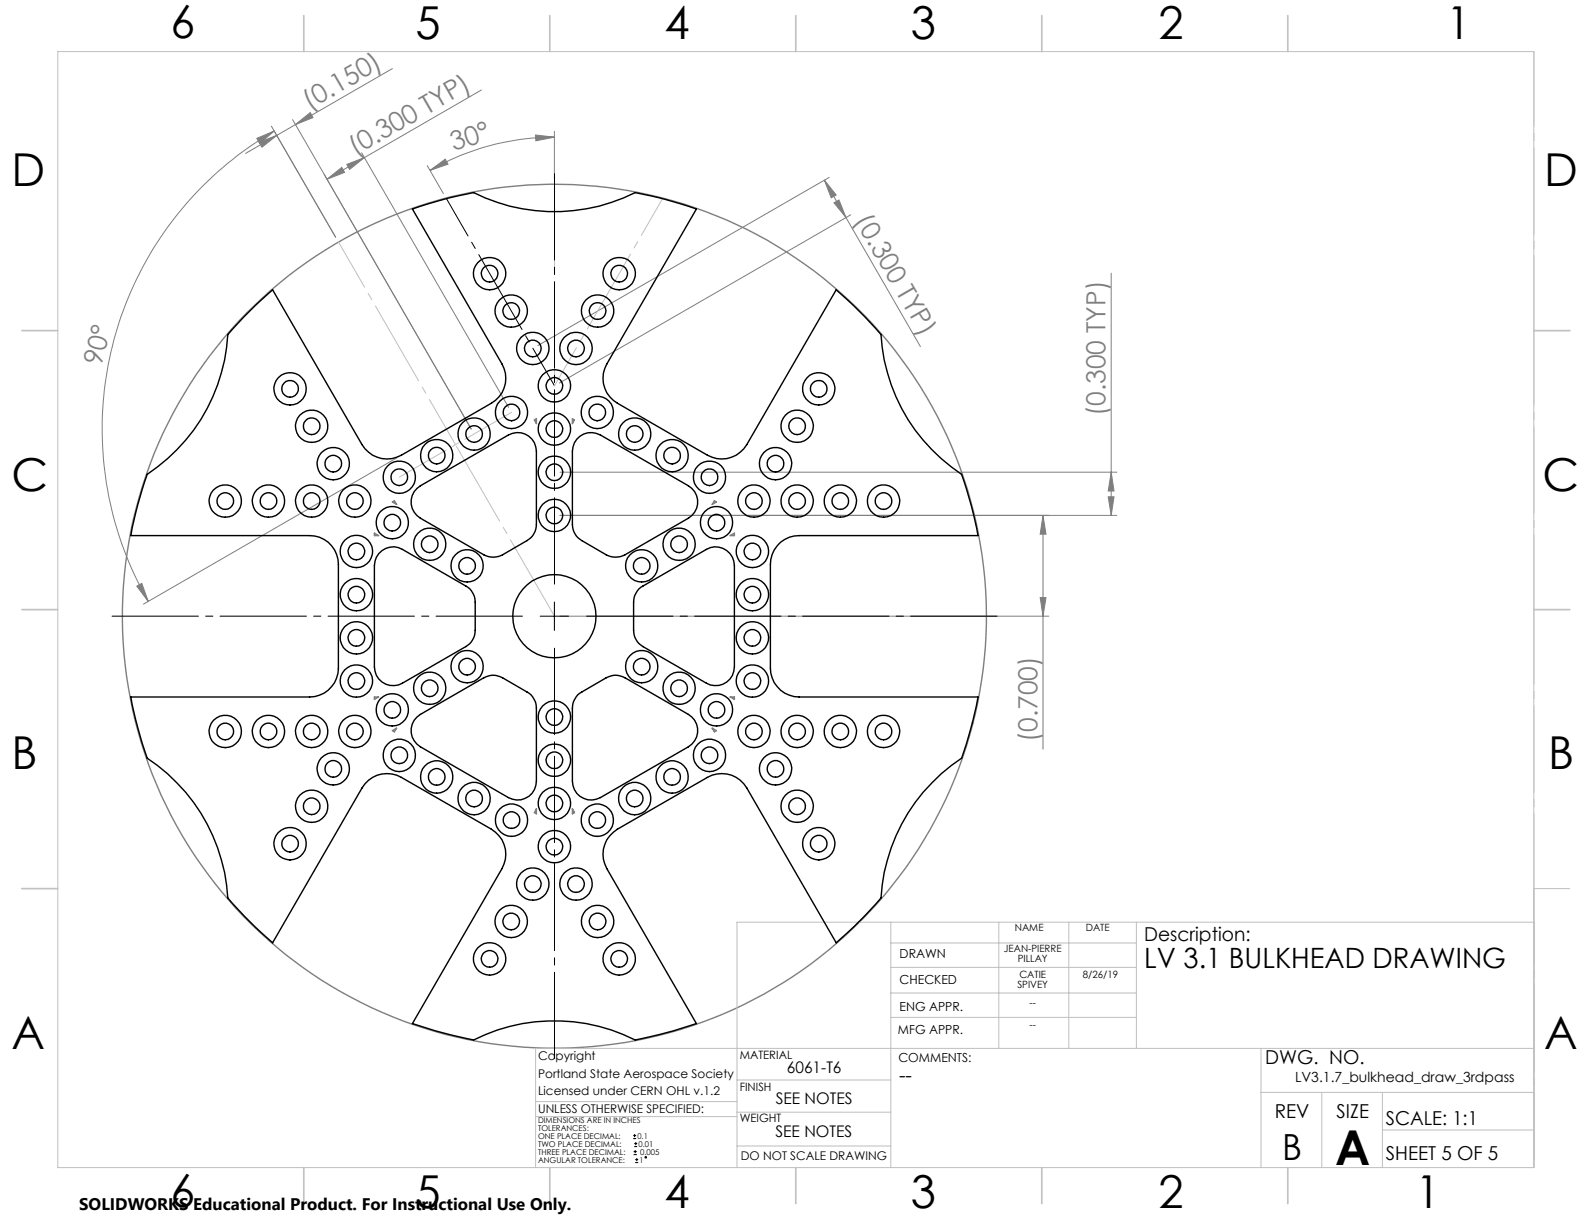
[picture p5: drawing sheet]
<svg xmlns="http://www.w3.org/2000/svg" width="279mm" height="216mm" viewBox="0 0 279 216" stroke-linecap="round" stroke-linejoin="round" font-family="sans-serif">
<g fill="none" stroke="#000" stroke-width=".18">
<path d="M95.3 108.7h5M97.8 106.2v5M111.7 200.8h.5M111.7 200.3h.5M111.8 203.7h.5M111.8 203.1h.5M111.9 202.2h.5M111.9 201.7h.5M111.9 200v.6M112 202.8v.6M112 205.1h.6M112 204.5h.6"/>
<path d="M112.1 201.4v.6M112.3 204.3v.5"/>
<circle cx="113.9" cy="204.1" r=".14"/>
</g>
<g fill="none" stroke="#808080" stroke-width=".18">
<path d="M69.2 12.1l-17.1 9.9M84.9 15.9l-20.6 11.9M45.3 24.4l3.1-1.3-2.6 2.2zM45.7 25.1l3.1-1.2-2.6 2.1zM47.9 22.3l11.3 19.5M48.4 23.1a60.8 60.8 0 0 0-22.3 83M48.8 23.9l-5.5 3.2M51.6 21.1l31.5 54.6M52.1 22l2.6-2.1 .5 .8zM52.1 22l-3.3 1.9M57.7 31.6l2.6-2.1 .5 .9zM61.2 29l3.1-1.2-2.6 2.1z"/>
<path d="M63.8 27l25.9 44.9M64.3 27.8l-6.6 3.8M75.4 29.2l2.8 4.9M75.8 30.1l2.7-2 .5 .9zM94.5 23.8l3.3 .4-3.3 .6zM97.8 24.2a43.8 43.8 0 0 0-22 5.9M97.8 23.2v8.3M145.4 31.8l2.1 2.6-.9 .5zM145.4 31.8l16.9 29.3M146.3 31.3l-51.4 29.7M147.1 35.8l.9-.5 1.2 3.1zM150.1 37.9l-51.4 29.7"/>
<path d="M196 48.2v42.7M70 80.8l-44.7 25.8M98.8 90.9h98.2M98.8 83.3h98.2M184 90.9l.5 3.3h-1zM184 90.9v41.3M195.5 87.6h1l-.5 3.3zM196 83.3l.5 3.3h-1zM24.1 103.4l.9-.5 1.1 3.2zM98.8 108.7h86.2M183.5 105.4h1l-.5 3.3zM101 142.7l.3 .6"/>
</g>
<g fill="none" stroke="#808080" stroke-width=".25">
<path d="M94.3 74.1l.3-.2v.8zM101 73.9l.3 .2-.3 .6zM66 94.1l.8 .4h-.8zM69.2 88.5l.4-.2 .4 .7zM126 88.3l.4 .2-.8 .5zM128.8 94.5l.7-.4v.4zM66 122.9h.8l-.8 .5zM69.2 128.9l.8-.5-.4 .7zM125.6 128.4l.8 .5-.4 .2zM128.8 122.9h.7v.5zM94.6 142.7v.8l-.3-.2zM101 142.7l.3 .6-.3 .2z"/>
<circle cx="97.8" cy="108.7" r="76.2"/>
<circle cx="171.6" cy="127.4" r=".08"/>
</g>
<path d="M78.7 35l19.1 33" fill="none" stroke="#000" stroke-width=".18" stroke-dasharray="15.2 1.3 1.3 1.3" stroke-dashoffset="7.6"/>
<path d="M270.6 9.1v49.2M270.6 58.3v49.2M270.6 107.5v49.2M270.6 156.7v49.2" fill="none" stroke="#c0c0c0" stroke-width=".18" stroke-dasharray="15.2 1.3 1.3 1.3" stroke-dashoffset="2.1"/>
<path d="M90.2 72.7l-19.8 11.5" fill="none" stroke="#c0c0c0" stroke-width=".18" stroke-dasharray="15.2 1.3 1.3 1.3" stroke-dashoffset="5.7"/>
<path d="M97.8 108.7l-17.5-30.3" fill="none" stroke="#c0c0c0" stroke-width=".18" stroke-dasharray="15.2 1.3 1.3 1.3" stroke-dashoffset="-.3"/>
<path d="M97.8 68l19.2-33.2" fill="none" stroke="#c0c0c0" stroke-width=".18" stroke-dasharray="15.2 1.3 1.3 1.3" stroke-dashoffset="7.5"/>
<path d="M80.3 78.4l-20.6-35.7" fill="none" stroke="#c0c0c0" stroke-width=".18" stroke-dasharray="15.2 1.3 1.3 1.3" stroke-dashoffset="6"/>
<path d="M97.8 68v-35.5" fill="none" stroke="#c0c0c0" stroke-width=".18" stroke-dasharray="15.2 1.3 1.3 1.3" stroke-dashoffset="-.6"/>
<g fill="none" stroke="#c0c0c0" stroke-width=".18">
<path d="M10.2 9.1h260.3v196.9h-260.3zM270.5 58.3h6.4M270.5 156.7h6.4M157.1 162.7v43.3M157.1 175.2h43.3M157.1 170.6h43.3M157.1 166.3h43.3M157.1 179.5h43.3M176.2 162.7v22.2M188.5 162.7v22.2M200.4 162.7v22.2M94.5 197h35.5"/>
<path d="M94.5 194.3h35.5M130 196.2h27.1M130 190.5h27.1M222.4 184.9v21.1M222.4 192.7h48.1M233.2 192.7v13.3M243.8 199.3h26.7M243.8 192.7v13.3M270.5 184.9h-176v21.1M130 202.1h27.1M270.6 204.5v-41.8h-140.6v43.3"/>
</g>
<g fill="none" stroke="#c0c0c0" stroke-width=".3">
<path d="M53.6 2.8v6.3M97 2.8v6.3M140.4 2.8v6.3M183.8 2.8v6.3M227.2 2.8v6.3M3.8 58.3h6.4M270.5 58.3h6.4M3.8 107.5h6.4M270.5 107.5h6.4M3.8 156.7h6.4M53.6 206v6.3M97 206v6.3"/>
<path d="M140.4 206v6.3M183.8 206v6.3M227.2 206v6.3"/>
</g>
<path d="M92.8 108.7h-73.7M97.8 103.7v-73.7M97.8 113.7v73.7M102.8 108.7h73.7" fill="none" stroke="#000" stroke-width=".18" stroke-dasharray="15.2 1.3 1.3 1.3" stroke-dashoffset="-.7"/>
<g fill="#808080">
<path d="M147.1 35.8l.9-.5 1.2 3.1zM145.4 31.8l2.1 2.6-.9 .5z"/>
<path d="M94.5 23.8l3.3 .4-3.3 .6zM75.8 30.1l2.7-2 .5 .9z"/>
<path d="M52.1 22l2.6-2.1 .5 .8zM45.7 25.1l3.1-1.2-2.6 2.1z"/>
<path d="M45.3 24.4l3.1-1.3-2.6 2.2zM24.1 103.4l.9-.5 1.1 3.2z"/>
<path d="M183.5 105.4h1l-.5 3.3zM184 90.9l.5 3.3h-1z"/>
<path d="M57.7 31.6l2.6-2.1 .5 .9zM61.2 29l3.1-1.2-2.6 2.1z"/>
<path d="M195.5 87.6h1l-.5 3.3zM196 83.3l.5 3.3h-1z"/>
</g>
<g fill="none" stroke="#000" stroke-width=".25">
<path d="M43 55.9l5.1-4.8 15.8 27.3a5.1 5.1 0 0 0 6.9 1.9l15.9-9.2a5.1 5.1 0 0 0 1.8-6.9l-15.8-27.3a73.2 73.2 0 0 1 10.8-2.9 31.8 31.8 0 0 0 28.5 0 73.2 73.2 0 0 1 10.8 2.9l-15.8 27.3a5 5 0 0 0 1.9 6.9l15.9 9.2a5.1 5.1 0 0 0 6.9-1.9l15.8-27.3a78.3 78.3 0 0 1 7.9 7.9 31.7 31.7 0 0 0 14.2 24.7 70.2 70.2 0 0 1 2.9 10.8h-31.5a5 5 0 0 0-5.1 5.1v18.3a5.1 5.1 0 0 0 5.1 5h31.5a73.2 73.2 0 0 1-2.9 10.8 31.6 31.6 0 0 0-14.2 24.7 78.3 78.3 0 0 1-7.9 7.9l-15.8-27.3a5.1 5.1 0 0 0-6.9-1.9l-15.9 9.2a5.1 5.1 0 0 0-1.9 6.9l15.8 27.4a87.1 87.1 0 0 1-10.8 2.8 31.8 31.8 0 0 0-28.5 0 87.1 87.1 0 0 1-10.8-2.8l15.8-27.4a5.1 5.1 0 0 0-1.8-6.9l-15.9-9.2a5.1 5.1 0 0 0-6.9 1.9l-15.8 27.3a78.3 78.3 0 0 1-7.9-7.9 31.7 31.7 0 0 0-14.2-24.7 73.2 73.2 0 0 1-2.9-10.8h31.5a5.1 5.1 0 0 0 5.1-5v-18.3a5.1 5.1 0 0 0-5.1-5.1h-31.5a70.2 70.2 0 0 1 2.9-10.8 31.6 31.6 0 0 0 14.2-24.7zM101.7 77.5a3.3 3.3 0 0 1 4.2-.8l15.5 9a3.3 3.3 0 0 1 0 5.7l-11.2 6.5a3.5 3.5 0 0 1-3.3 0l-4.3-2.5a3.4 3.4 0 0 1-1.6-2.9v-12.9l.3-1.5zM66.8 97.6a3.3 3.3 0 0 1 4.2-.7l11.2 6.5a3.4 3.4 0 0 1 1.6 2.8v5a3.4 3.4 0 0 1-1.6 2.9l-11.2 6.4a3.3 3.3 0 0 1-5-2.8v-17.9l.4-1.5zM73.6 86.1l.6-.4 15.5-9a3.3 3.3 0 0 1 4.9 2.9v12.9a3.4 3.4 0 0 1-1.6 2.9l-4.3 2.5a3.5 3.5 0 0 1-3.4 0l-11.1-6.5a3.3 3.3 0 0 1-.6-5.3zM112.7 103.9l11.9-7a3.3 3.3 0 0 1 4.9 2.9v17.9a3.3 3.3 0 0 1-4.9 2.8l-11.2-6.4a3.4 3.4 0 0 1-1.6-2.9v-5a3.4 3.4 0 0 1 .9-2.3zM73.6 126.5l.6-.5 11.1-6.4a3.2 3.2 0 0 1 3.4 0l4.3 2.5a3.4 3.4 0 0 1 1.6 2.8v12.9a3.3 3.3 0 0 1-4.9 2.9l-15.5-9a3.3 3.3 0 0 1-.6-5.2zM101.9 122.6l5-3a3.2 3.2 0 0 1 3.3 0l11.2 6.4a3.3 3.3 0 0 1 0 5.7l-15.5 9a3.3 3.3 0 0 1-4.9-2.9v-12.9a3.4 3.4 0 0 1 .9-2.3z"/>
<circle cx="86.4" cy="48.3" r="1.48"/>
<circle cx="86.4" cy="48.3" r="2.85"/>
<circle cx="90.2" cy="54.9" r="1.48"/>
<circle cx="90.2" cy="54.9" r="2.85"/>
<circle cx="105.4" cy="54.9" r="1.48"/>
<circle cx="105.4" cy="54.9" r="2.85"/>
<circle cx="109.2" cy="48.3" r="1.48"/>
<circle cx="109.2" cy="48.3" r="2.85"/>
<circle cx="51.2" cy="68.6" r="2.86"/>
<circle cx="51.2" cy="68.6" r="1.48"/>
<circle cx="55" cy="75.2" r="2.86"/>
<circle cx="55" cy="75.2" r="1.48"/>
<circle cx="83.6" cy="76.5" r="2.87"/>
<circle cx="83.6" cy="76.6" r="1.48"/>
<circle cx="90.2" cy="72.7" r="2.87"/>
<circle cx="90.2" cy="72.7" r="1.48"/>
<circle cx="94" cy="61.5" r="1.48"/>
<circle cx="94" cy="61.5" r="2.85"/>
<circle cx="97.8" cy="75.7" r="1.47"/>
<circle cx="97.8" cy="68.1" r="1.47"/>
<circle cx="97.8" cy="68.1" r="2.85"/>
<circle cx="97.8" cy="75.7" r="2.85"/>
<circle cx="101.6" cy="61.5" r="1.48"/>
<circle cx="101.6" cy="61.5" r="2.85"/>
<circle cx="105.4" cy="72.7" r="2.87"/>
<circle cx="105.4" cy="72.7" r="1.48"/>
<circle cx="112" cy="76.5" r="2.87"/>
<circle cx="112" cy="76.6" r="1.48"/>
<circle cx="140.6" cy="75.2" r="1.48"/>
<circle cx="140.6" cy="75.2" r="2.85"/>
<circle cx="144.4" cy="68.6" r="1.48"/>
<circle cx="144.4" cy="68.6" r="2.85"/>
<circle cx="39.7" cy="88.4" r="2.86"/>
<circle cx="39.7" cy="88.4" r="1.47"/>
<circle cx="47.4" cy="88.4" r="2.86"/>
<circle cx="47.4" cy="88.4" r="1.47"/>
<circle cx="55" cy="88.4" r="2.86"/>
<circle cx="55" cy="88.4" r="1.47"/>
<circle cx="58.8" cy="81.8" r="2.86"/>
<circle cx="58.8" cy="81.8" r="1.48"/>
<circle cx="62.6" cy="88.4" r="2.86"/>
<circle cx="62.6" cy="88.4" r="1.47"/>
<circle cx="62.9" cy="97.3" r="1.47"/>
<circle cx="62.9" cy="97.3" r="2.85"/>
<circle cx="69.2" cy="92.2" r="2.86"/>
<circle cx="69.2" cy="92.2" r="1.47"/>
<circle cx="70.4" cy="84.2" r="2.87"/>
<circle cx="70.4" cy="84.2" r="1.48"/>
<circle cx="75.8" cy="96" r="2.86"/>
<circle cx="75.8" cy="96" r="1.47"/>
<circle cx="77" cy="80.3" r="2.87"/>
<circle cx="77" cy="80.4" r="1.48"/>
<circle cx="82.4" cy="99.8" r="2.86"/>
<circle cx="82.4" cy="99.8" r="1.47"/>
<circle cx="97.8" cy="90.9" r="1.47"/>
<circle cx="97.8" cy="83.3" r="1.47"/>
<circle cx="97.8" cy="90.9" r="2.85"/>
<circle cx="97.8" cy="83.3" r="2.85"/>
<circle cx="113.2" cy="99.8" r="2.86"/>
<circle cx="113.2" cy="99.8" r="1.47"/>
<circle cx="118.6" cy="80.3" r="2.87"/>
<circle cx="118.6" cy="80.4" r="1.48"/>
<circle cx="119.8" cy="96" r="2.86"/>
<circle cx="119.8" cy="96" r="1.47"/>
<circle cx="125.1" cy="84.2" r="2.87"/>
<circle cx="125.2" cy="84.2" r="1.48"/>
<circle cx="126.4" cy="92.2" r="2.86"/>
<circle cx="126.4" cy="92.2" r="1.47"/>
<circle cx="132.7" cy="97.3" r="1.47"/>
<circle cx="132.7" cy="97.3" r="2.85"/>
<circle cx="133" cy="88.4" r="1.47"/>
<circle cx="133" cy="88.4" r="2.85"/>
<circle cx="136.8" cy="81.8" r="1.48"/>
<circle cx="136.8" cy="81.8" r="2.85"/>
<circle cx="140.6" cy="88.4" r="1.47"/>
<circle cx="140.6" cy="88.4" r="2.85"/>
<circle cx="148.2" cy="88.4" r="1.47"/>
<circle cx="148.2" cy="88.4" r="2.85"/>
<circle cx="155.8" cy="88.4" r="1.47"/>
<circle cx="155.9" cy="88.4" r="2.85"/>
<circle cx="62.9" cy="112.5" r="1.47"/>
<circle cx="62.9" cy="104.9" r="1.47"/>
<circle cx="62.9" cy="104.9" r="2.85"/>
<circle cx="62.9" cy="112.5" r="2.85"/>
<circle cx="82.4" cy="117.6" r="2.86"/>
<circle cx="82.4" cy="117.6" r="1.47"/>
<circle cx="97.8" cy="108.7" r="7.3"/>
<circle cx="113.2" cy="117.6" r="2.86"/>
<circle cx="113.2" cy="117.6" r="1.47"/>
<circle cx="132.7" cy="112.5" r="1.47"/>
<circle cx="132.7" cy="104.9" r="1.47"/>
<circle cx="132.7" cy="104.9" r="2.85"/>
<circle cx="132.7" cy="112.5" r="2.85"/>
<circle cx="39.7" cy="129" r="2.86"/>
<circle cx="39.7" cy="129" r="1.47"/>
<circle cx="47.4" cy="129" r="2.86"/>
<circle cx="47.4" cy="129" r="1.47"/>
<circle cx="55" cy="129" r="2.86"/>
<circle cx="55" cy="129" r="1.47"/>
<circle cx="58.8" cy="135.6" r="2.86"/>
<circle cx="58.8" cy="135.6" r="1.47"/>
<circle cx="62.6" cy="129" r="2.86"/>
<circle cx="62.6" cy="129" r="1.47"/>
<circle cx="62.9" cy="120.1" r="1.47"/>
<circle cx="62.9" cy="120.1" r="2.85"/>
<circle cx="69.2" cy="125.2" r="2.86"/>
<circle cx="69.2" cy="125.2" r="1.47"/>
<circle cx="70.4" cy="133.2" r="2.87"/>
<circle cx="70.4" cy="133.2" r="1.47"/>
<circle cx="75.8" cy="121.4" r="2.86"/>
<circle cx="75.8" cy="121.4" r="1.47"/>
<circle cx="77" cy="137" r="2.87"/>
<circle cx="77" cy="137" r="1.47"/>
<circle cx="97.8" cy="134.1" r="1.47"/>
<circle cx="97.8" cy="126.5" r="1.47"/>
<circle cx="97.8" cy="126.5" r="2.85"/>
<circle cx="97.8" cy="134.1" r="2.85"/>
<circle cx="118.6" cy="137" r="2.87"/>
<circle cx="118.6" cy="137" r="1.47"/>
<circle cx="119.8" cy="121.4" r="2.86"/>
<circle cx="119.8" cy="121.4" r="1.47"/>
<circle cx="125.1" cy="133.2" r="2.87"/>
<circle cx="125.2" cy="133.2" r="1.47"/>
<circle cx="126.4" cy="125.2" r="2.86"/>
<circle cx="126.4" cy="125.2" r="1.47"/>
<circle cx="132.7" cy="120.1" r="1.47"/>
<circle cx="132.7" cy="120.1" r="2.85"/>
<circle cx="133" cy="129" r="1.47"/>
<circle cx="133" cy="129" r="2.85"/>
<circle cx="136.8" cy="135.6" r="1.47"/>
<circle cx="136.8" cy="135.6" r="2.85"/>
<circle cx="140.6" cy="129" r="1.47"/>
<circle cx="140.6" cy="129" r="2.85"/>
<circle cx="148.2" cy="129" r="1.47"/>
<circle cx="148.2" cy="129" r="2.85"/>
<circle cx="155.8" cy="129" r="1.47"/>
<circle cx="155.9" cy="129" r="2.85"/>
<circle cx="51.2" cy="148.8" r="2.87"/>
<circle cx="51.2" cy="148.8" r="1.47"/>
<circle cx="55" cy="142.2" r="2.86"/>
<circle cx="55" cy="142.2" r="1.47"/>
<circle cx="83.6" cy="140.9" r="2.87"/>
<circle cx="83.6" cy="140.8" r="1.47"/>
<circle cx="90.2" cy="144.7" r="2.87"/>
<circle cx="90.2" cy="144.6" r="1.47"/>
<circle cx="94" cy="155.9" r="1.47"/>
<circle cx="94" cy="155.9" r="2.85"/>
<circle cx="97.8" cy="149.3" r="1.47"/>
<circle cx="97.8" cy="141.7" r="1.47"/>
<circle cx="97.8" cy="141.7" r="2.85"/>
<circle cx="97.8" cy="149.3" r="2.85"/>
<circle cx="101.6" cy="155.9" r="1.47"/>
<circle cx="101.6" cy="155.9" r="2.85"/>
<circle cx="105.4" cy="144.7" r="2.87"/>
<circle cx="105.4" cy="144.6" r="1.47"/>
<circle cx="112" cy="140.9" r="2.87"/>
<circle cx="112" cy="140.8" r="1.47"/>
<circle cx="140.6" cy="142.2" r="1.47"/>
<circle cx="140.6" cy="142.2" r="2.85"/>
<circle cx="144.4" cy="148.8" r="1.47"/>
<circle cx="144.4" cy="148.8" r="2.86"/>
<circle cx="86.3" cy="169.1" r="1.47"/>
<circle cx="86.4" cy="169.2" r="2.86"/>
<circle cx="90.2" cy="162.5" r="1.47"/>
<circle cx="90.2" cy="162.5" r="2.85"/>
<circle cx="105.4" cy="162.5" r="1.47"/>
<circle cx="105.4" cy="162.5" r="2.85"/>
<circle cx="109.2" cy="169.1" r="1.47"/>
<circle cx="109.2" cy="169.2" r="2.86"/>
</g>
<text font-size="8.5" x="235.5" y="205.4">A</text>
<g font-size="8">
<text x="30.1" y="6.8">6</text>
<text x="73.3" y="6.9">5</text>
<text x="117.2" y="6.9">4</text>
<text x="160.6" y="6.9">3</text>
<text x="204.3" y="6.9">2</text>
<text x="255.1" y="6.9">1</text>
<text x="2.1" y="32.7">D</text>
<text x="272.4" y="32.7">D</text>
<text x="2.1" y="86.5">C</text>
<text x="272.1" y="86.6">C</text>
<text x="2.1" y="135.6">B</text>
<text x="273.1" y="135.6">B</text>
<text x="2.1" y="185.1">A</text>
<text x="272.4" y="185.1">A</text>
<text x="30.1" y="213">6</text>
<text x="73.3" y="213.1">5</text>
<text x="117.2" y="213.1">4</text>
<text x="160.6" y="213.1">3</text>
<text x="204.3" y="213.1">2</text>
<text x="249.7" y="213.1">1</text>
</g>
<text font-size="6.3" x="226.1" y="204.6">B</text>
<text font-size="4.9" x="201.8" y="170.7">LV 3.1 BULKHEAD DRAWING</text>
<g font-size="4.7" fill="#808080">
<text x="54.6" y="19.4" transform="rotate(-30 54.6 19.4)">(0.150)</text>
<text x="62.6" y="27.6" transform="rotate(-30 62.6 27.6)">(0.300 TYP)</text>
<text x="80" y="26.7" transform="rotate(-19 80 26.7)">30°</text>
<text x="150.7" y="38.8" transform="rotate(60 150.7 38.8)">(0.300 TYP)</text>
<text x="17.9" y="64.6" transform="rotate(-76 17.9 64.6)">90°</text>
<text x="195" y="73.4" transform="rotate(-90 195 73.4)">(0.300 TYP)</text>
<text x="183" y="130.8" transform="rotate(-90 183 130.8)">(0.700)</text>
</g>
<text font-size="3.5" x="158.6" y="190.9">--</text>
<g font-size="3.4">
<text x="201.8" y="165.9">Description:</text>
<text x="223.2" y="187.6">DWG. NO.</text>
<text x="224.9" y="197.2">REV</text>
<text x="235.8" y="197.2">SIZE</text>
<text x="244.4" y="198.4">SCALE: 1:1</text>
<text x="244.4" y="204.6">SHEET 5 OF 5</text>
</g>
<text font-size="3" x="14" y="213.5">SOLIDWORKS Educational Product. For Instructional Use Only.</text>
<g font-size="2.8">
<text x="138.8" y="189.3">6061-T6</text>
<text x="136.8" y="194.8">SEE NOTES</text>
<text x="136.8" y="200.6">SEE NOTES</text>
</g>
<text font-size="2.5" x="228.4" y="190.9">LV3.1.7_bulkhead_draw_3rdpass</text>
<g font-size="2.2">
<text x="158.7" y="169">DRAWN</text>
<text x="158.7" y="173.5">CHECKED</text>
<text x="158.7" y="178.3">ENG APPR.</text>
<text x="158.4" y="182.4">MFG APPR.</text>
<text x="158.5" y="187.4">COMMENTS:</text>
</g>
<g font-size="2.1">
<text x="94.9" y="187">Copyright</text>
<text x="94.9" y="190.1">Portland State Aerospace Society</text>
<text x="94.9" y="196.4">UNLESS OTHERWISE SPECIFIED:</text>
<text x="94.9" y="193.2">Licensed under CERN OHL v.1.2</text>
<text x="130.7" y="204.6">DO NOT SCALE DRAWING</text>
</g>
<g font-size="2">
<text x="130.5" y="186.8">MATERIAL</text>
<text x="130.5" y="192.5">FINISH</text>
<text x="130.5" y="198">WEIGHT</text>
</g>
<g font-size="1.8">
<text x="177.1" y="168">JEAN-PIERRE</text>
<text x="179" y="164.3">NAME</text>
<text x="191.5" y="164.3">DATE</text>
<text x="179.5" y="169.7">PILLAY</text>
<text x="179.8" y="172.6">CATIE</text>
<text x="191" y="172.6">8/26/19</text>
<text x="179.5" y="174.3">SPIVEY</text>
<text x="181.6" y="177.4">--</text>
<text x="181.6" y="181.4">--</text>
</g>
<g font-size="1.4">
<text x="94.9" y="198">DIMENSIONS ARE IN INCHES</text>
<text x="94.9" y="199.4">TOLERANCES:</text>
<text x="94.9" y="200.8">ONE PLACE DECIMAL:</text>
<text x="94.9" y="202.2">TWO PLACE DECIMAL:</text>
<text x="94.9" y="203.6">THREE PLACE DECIMAL:</text>
<text x="112.4" y="200.8">0.1</text>
<text x="112.6" y="202.2">0.01</text>
<text x="112.9" y="203.6">0.005</text>
<text x="94.9" y="205.1">ANGULAR TOLERANCE:</text>
<text x="112.8" y="205.1">1</text>
</g>
</svg>
